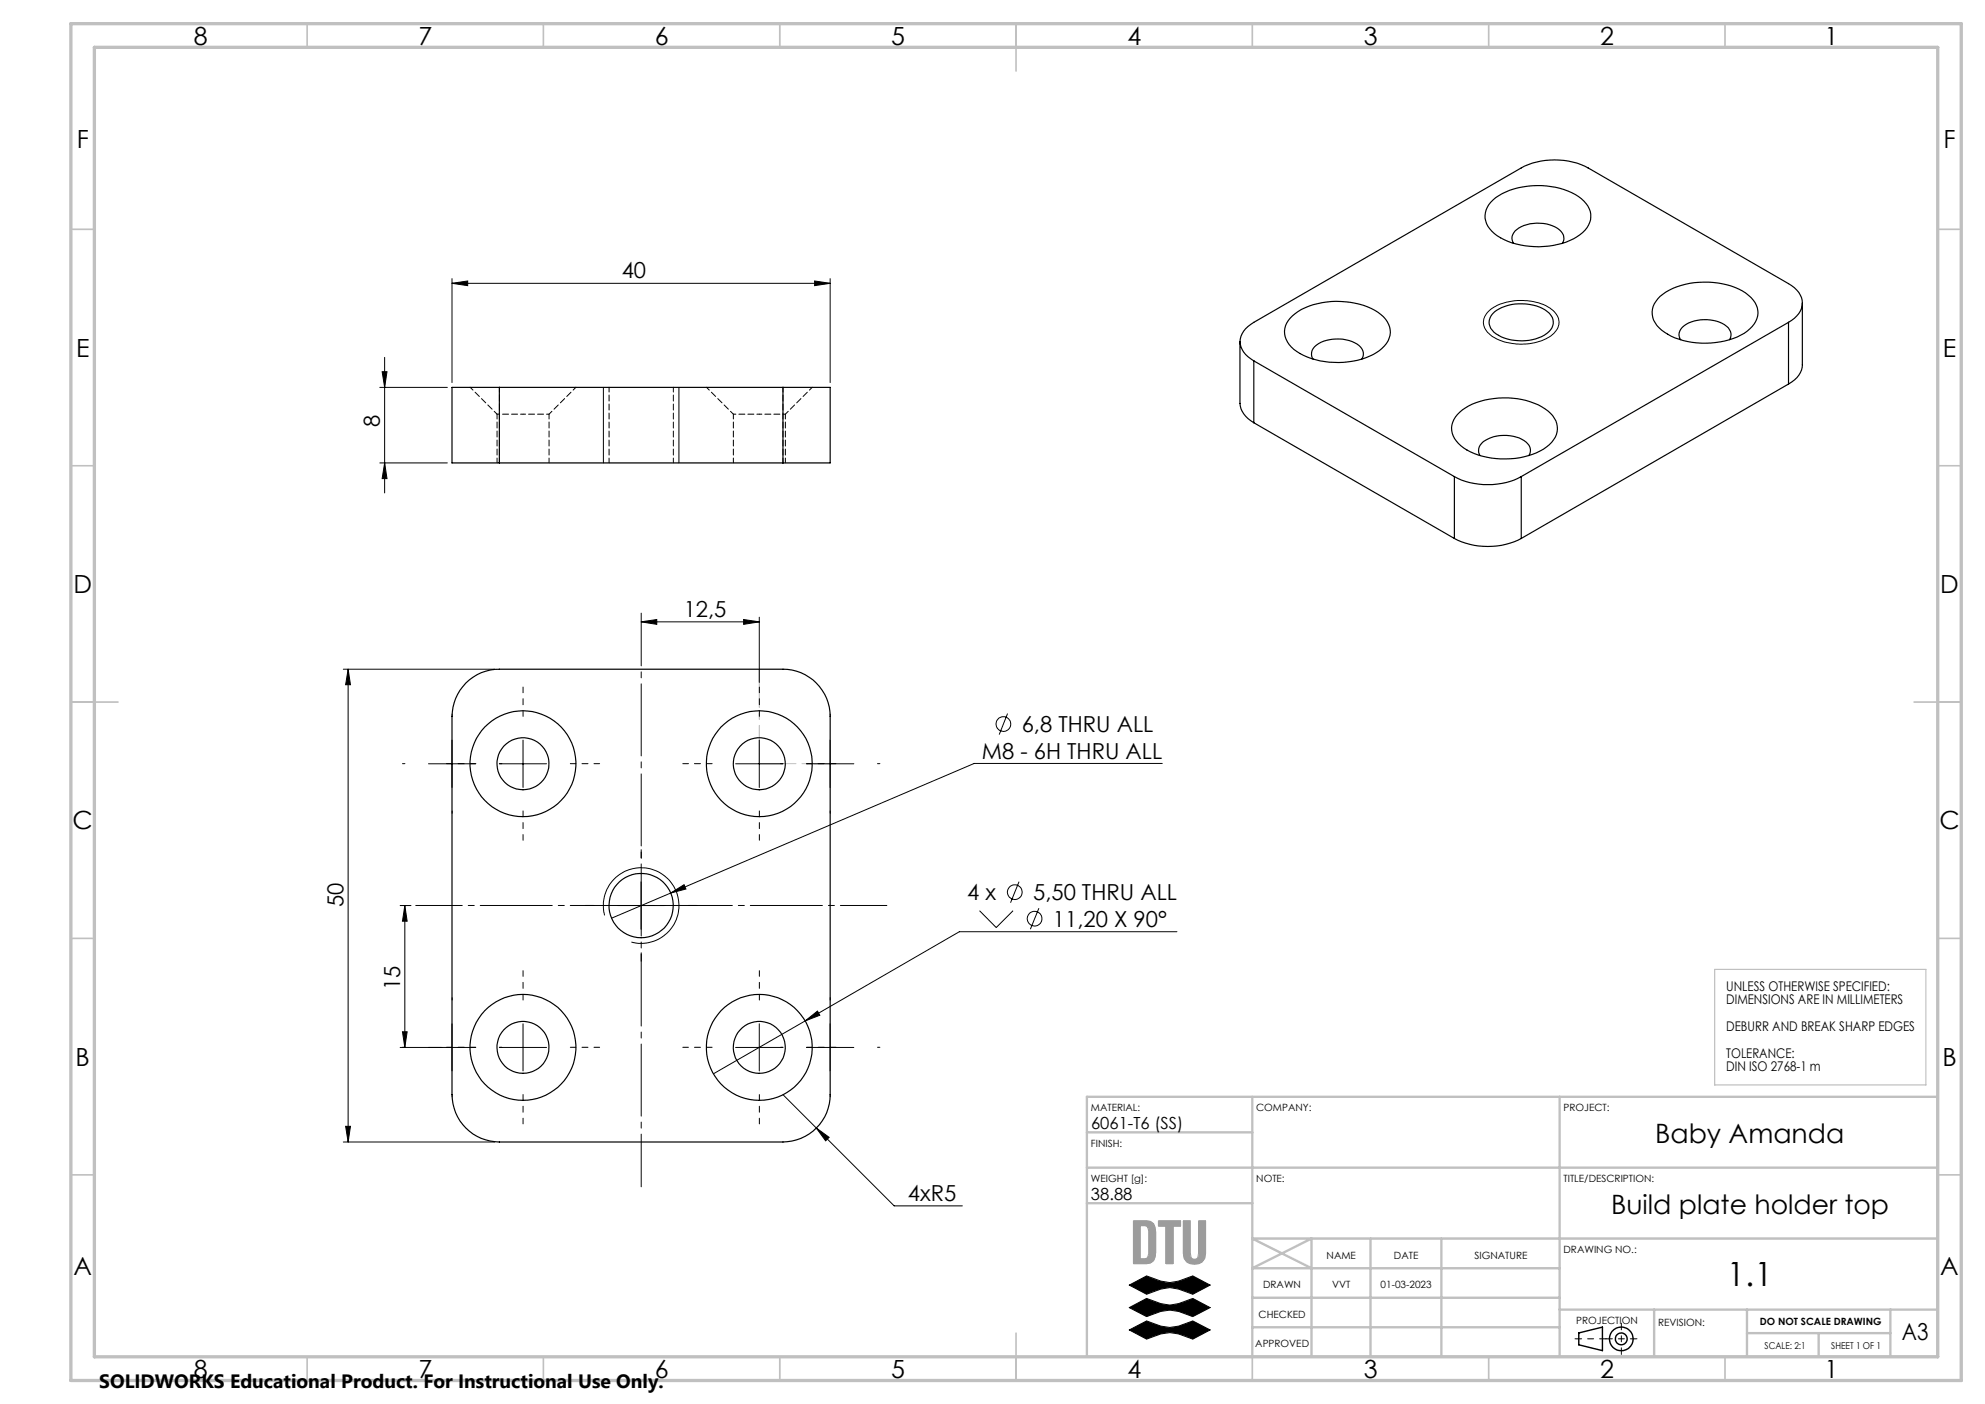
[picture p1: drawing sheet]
<svg xmlns="http://www.w3.org/2000/svg" width="420mm" height="297mm" viewBox="0 0 420 297" stroke-linecap="round" stroke-linejoin="round" font-family="sans-serif">
<path d="M238.9 271.8l3.7-1.9 3 1.1 1.9 .3 1.9-.3 3-1.1 3.6 1.9-3.6 2-3-1.1-1.9-.3-1.9 .3-3 1.1zM238.9 276.6l3.7-1.9 3 1.1 1.9 .3 1.9-.3 3-1.1 3.6 1.9-3.6 1.9a9.4 9.4 0 0 0-9.8 0zM238.9 281.3l3.7-1.9a9.4 9.4 0 0 0 9.8 0l3.6 1.9-3.6 2a9.4 9.4 0 0 0-9.8 0z" fill="none" stroke="#000" stroke-width=".21"/>
<g fill="none" stroke="#000" stroke-width=".3">
<path d="M334 282l5.1-1.3v5l-5.1-1.2z"/>
<circle cx="343" cy="283.2" r="1.25"/>
<circle cx="343.1" cy="283.2" r="2.5"/>
</g>
<path d="M239.9 258.3l2.7-.1 .8 .2 .7 .5 .3 .7 .1 1.1v4.2l-.1 1.1-.3 .7-.7 .5-.8 .1h-2.8zM241.3 259.3l1.3 .1 .5 1v4.7l-.2 .8-.3 .3-.3 .1h-1zM245.2 258.2l4.6 .1-.1 1.1h-1.5l-.1 7.9-1.4-.1v-7.8h-1.5zM250.4 258.3h1.4v6.7l.2 1a.88 .88 0 0 0 1.4 0l.2-1 .1-6.8 1.4 .1v6.8a2.4 2.4 0 0 1-1.9 2.4 2.4 2.4 0 0 1-2.7-1.3l-.1-1.1z" fill="none" stroke="#999" stroke-width=".21"/>
<path d="M343.1 279.9v6.6M333.3 283.2h6.6M346.4 283.2h-6.6" fill="none" stroke="#000" stroke-width=".21" stroke-dasharray="15.2 1.3 1.3 1.3" stroke-dashoffset="13.8"/>
<path d="M362.8 205.1h44.7v24.4h-44.7z" fill="none" stroke="#c0c0c0" stroke-width=".25"/>
<g fill="none" stroke="#c0c0c0" stroke-width=".35">
<path d="M65 5v5M115 5v5M165 5v5M215 5v10M265 5v5M315 5v5M365 5v5M15 48.5h5M410 48.5h5M15 98.5h5M410 98.5h5M15 148.5h10"/>
<path d="M405 148.5h10M15 198.5h5M410 198.5h5M15 248.5h5M410 248.5h5M65 287v5M115 287v5M165 287v5M215 282v10M265 287v5M315 287v5M365 287v5"/>
</g>
<g fill="none" stroke="#c0c0c0" stroke-width=".5">
<path d="M230 232h180v55h-180zM230 239.5h35M265 232v55M330 232v55M230 247h180M230 254.5h35M265 274.5h65M290 262v25M305 262v25M330 277h80M330 268.3h-65l12.5-6.3v25M350 277v10"/>
<path d="M369.6 277v10M400 277v10M410 262h-145l12.5 6.3M265 280.8h65M369.6 282h30.4M384.8 282v5"/>
</g>
<path d="M15 5h400v287h-400zM20 10h390v277h-390z" fill="none" stroke="#c0c0c0" stroke-width=".7"/>
<path d="M238.9 271.8l3.7 2a9.7 9.7 0 0 1 6.4-1.2l3.4 1.2 3.6-2-3.6-1.9a9.7 9.7 0 0 1-6.4 1.2l-3.4-1.2zM238.9 276.6l3.7 1.9a10.2 10.2 0 0 1 6.1-1.2l3.7 1.2 3.6-1.9-3.6-1.9a9.7 9.7 0 0 1-6.4 1.2l-3.4-1.2zM238.9 281.3l3.7 2a9.9 9.9 0 0 1 6.4-1.2l3.4 1.2 3.6-2-3.6-1.9a9.9 9.9 0 0 1-6.4 1.2l-3.4-1.2z" fill-rule="evenodd" fill="#000"/>
<path d="M241.3 259.3l1.3 .1 .5 .8v5.1l-.2 .6-.5 .4h-1.1zM239.9 258.2l-.1 9.1h2.8a1.97 1.97 0 0 0 1.9-2.4v-4.2a1.97 1.97 0 0 0-1.9-2.5zM245.2 258.2v1.2h1.5v7.8l1.4 .1 .1-7.9h1.5l.1-1.1zM250.4 258.2v6.9a2.32 2.32 0 0 0 3.3 2.2 2.09 2.09 0 0 0 1.4-2.2v-6.8l-1.4-.1-.2 7.6a.91 .91 0 0 1-1.2 .5 .91 .91 0 0 1-.5-1.2v-6.8z" fill-rule="evenodd" fill="#999"/>
<g fill="none" stroke="#000" stroke-width=".21">
<path d="M95.6 59.9l3.4-.5v1zM95.6 58.9v22M95.6 59.9h80M172.4 59.4l3.2 .5-3.2 .5zM175.6 58.9v22M80.9 78.6h1l-.5 3.3zM81.4 75.6v28.7M315.1 65.7a11.7 11.7 0 0 1 9.6-1.9 6.3 6.3 0 0 1 5.1 3.6 3.5 3.5 0 0 1-2.1 3.9 12.1 12.1 0 0 1-12.5-.6 3.1 3.1 0 0 1-.1-5zM80.4 97.9h14.3M80.4 81.9h14.3M81.4 97.9l.5 3.3h-1zM127.7 81.9v16"/>
<path d="M143.7 81.9v16M135.6 131.5l3.4-.4v1zM135.6 131.5h25.1M157.3 131.1l3.4 .4-3.4 .6zM160.7 130.6v13.8M72.6 141.6h32.1M73.7 141.6v100M73.7 141.6l.5 3.2h-1.1zM95.6 156.6v10M110.7 156.6v10M160.7 156.6v10M175.6 156.6v10"/>
<path d="M213.2 151l-1.8 4.4M90.7 161.6h9.9M105.7 161.6h9.9M155.6 161.6h10.1M170.6 161.6h10.1M245.9 161.5h-39.8l-64.2 27.4M84.7 191.6h2.3M85.7 191.6v30M85.7 191.6l.4 3.3h-.9zM127.9 193.6a8 8 0 0 1 7-10 8 8 0 0 1 8.7 8.6 8 8 0 0 1-10 7.1M130.7 191.6h10M135.6 186.5v10.1"/>
<path d="M141.9 188.9l2.8-1.8 .4 1zM141.9 188.9l-12.5 5.3M207.3 192.6l3.5 3.6 3.5-3.6M215.6 186.5l-1.8 4.5M219.8 192.1l-1.8 4.5M249 197.1h-46l-32.6 18.9M85.2 218.3h.9l-.4 3.3zM95.6 216.6v10M110.7 216.6v10M160.7 216.6v10M170.4 216l2.6-2.1 .5 .9zM170.4 216l-19.4 11.2"/>
<path d="M175.6 216.6v10M73.1 238.3h1.1l-.5 3.3zM84.7 221.6h15.9M105.7 221.6h9.9M155.6 221.6h10.1M165.7 231.6l7 7M170.6 221.6h10.1M172.7 238.6l2.7 2-.7 .7zM172.7 238.6l16.5 16.5h14.4M72.6 241.6h32.1"/>
<circle cx="212.3" cy="153.2" r="1.55"/>
<circle cx="214.7" cy="188.7" r="1.55"/>
<circle cx="218.9" cy="194.3" r="1.55"/>
</g>
<path d="M135.7 129.7v121.4" fill="none" stroke="#000" stroke-width=".21" stroke-dasharray="15.2 1.3 1.3 1.3" stroke-dashoffset="4.1"/>
<path d="M88 191.5h99.6" fill="none" stroke="#000" stroke-width=".21" stroke-dasharray="15.2 1.3 1.3 1.3" stroke-dashoffset="5.4"/>
<path d="M160.7 141.5v20M160.7 161.5v-20" fill="none" stroke="#c0c0c0" stroke-width=".21" stroke-dasharray="15.2 1.3 1.3 1.3" stroke-dashoffset="7.1"/>
<path d="M160.7 161.5h15" fill="none" stroke="#c0c0c0" stroke-width=".21" stroke-dasharray="15.2 1.3 1.3 1.3" stroke-dashoffset="7.5"/>
<g fill="none" stroke="#000" stroke-width=".21" stroke-dasharray="15.2 1.3 1.3 1.3">
<path d="M95.7 151.5v-.5M175.7 151.5v-.5M85.7 161.5h-.5M95.7 171.5v.5M105.7 161.5h.5M165.7 161.5h-.5M175.7 171.5v.5M185.7 161.5h.5M125.7 191.5h-1.8M135.7 181.5v-1.8M145.7 191.5h1.8M95.7 211.5v-.5"/>
<path d="M135.7 201.5v1.8M175.7 211.5v-.5M85.7 221.5h-.5M95.7 231.5v.5M105.7 221.5h.5M165.7 221.5h-.5M175.7 231.5v.5M185.7 221.5h.5"/>
</g>
<g fill="none" stroke="#000" stroke-width=".21" stroke-dasharray="15.2 1.3 1.3 1.3" stroke-dashoffset="14">
<path d="M110.7 151.5v-6.2M160.7 151.5v-6.2M100.7 161.5h-6.2M110.7 171.5v6.2M120.7 161.5h6.2M150.7 161.5h-6.2M160.7 171.5v6.2M170.7 161.5h6.2M110.7 211.5v-6.2M160.7 211.5v-6.2M100.7 221.5h-6.2M110.7 231.5v6.2"/>
<path d="M120.7 221.5h6.2M150.7 221.5h-6.2M160.7 231.5v6.2M170.7 221.5h6.2"/>
</g>
<g fill="#000">
<path d="M95.6 59.9l3.4-.5v1zM172.4 59.4l3.2 .5-3.2 .5zM172.7 238.6l2 2.7 .7-.7zM141.9 188.9l3.2-.8-.4-1zM170.4 216l3.1-1.2-.5-.9z"/>
<path d="M81.4 97.9l.5 3.3h-1zM80.9 78.6h1l-.5 3.3zM73.1 238.3h1.1l-.5 3.3zM73.7 141.6l.5 3.2h-1.1z"/>
<path d="M157.3 131.1l3.4 .4-3.4 .6zM135.6 131.5l3.4-.4v1z"/>
<path d="M85.7 191.6l.4 3.3h-.9zM85.2 218.3h.9l-.4 3.3z"/>
</g>
<g fill="none" stroke="#000" stroke-width=".25">
<path d="M315.4 42.8a13.5 13.5 0 0 1 9.8-3.5 14.2 14.2 0 0 1 9.9 3.2 4.4 4.4 0 0 1-.8 7.1 17 17 0 0 1-15.3 1.4 6.8 6.8 0 0 1-4.8-4.8 4.5 4.5 0 0 1 1.2-3.4zM320.2 51.5a2.26 2.26 0 0 1 1.2-3.3 8.3 8.3 0 0 1 8.6 .4 2.14 2.14 0 0 1 .6 2.9M262.4 72.2v13.1a5.2 5.2 0 0 0 2.9 4.1M265.3 76.3l42.4 24.5M265.3 76.3v13.1M273 67.3a13.8 13.8 0 0 1 10.7-3.5 12.9 12.9 0 0 1 9.5 3.8 4.2 4.2 0 0 1-.7 6.1 15.5 15.5 0 0 1-12.3 2.8 11.7 11.7 0 0 1-7.4-3.6 4.1 4.1 0 0 1 .2-5.6zM277.8 75.9a2.26 2.26 0 0 1 1.2-3.2 8.3 8.3 0 0 1 8.5 .4 2.08 2.08 0 0 1 .6 2.8M315.8 66.4a9.7 9.7 0 0 1 10-1.4 3.7 3.7 0 0 1 2.8 3.5 4.5 4.5 0 0 1-3.7 3.2 10.3 10.3 0 0 1-8.8-1.4 2.61 2.61 0 0 1-.3-3.9zM351.3 62.7a16.5 16.5 0 0 1 15-2.2 8.1 8.1 0 0 1 5.5 4.6 4.6 4.6 0 0 1-2.1 5 17 17 0 0 1-13.6 1.9 9.4 9.4 0 0 1-6.2-4.3 4.4 4.4 0 0 1 1.4-5zM355.6 71.9a2.2 2.2 0 0 1 1.2-3.3 8.1 8.1 0 0 1 8.9 .8 2.01 2.01 0 0 1 .2 2.5M378.4 68.2a4.5 4.5 0 0 0 2.8-5.2 5.9 5.9 0 0 0-2.8-3l-42.4-24.5a15.6 15.6 0 0 0-14.1 0l-56.6 32.7a4.8 4.8 0 0 0-2.9 4.6 5.2 5.2 0 0 0 2.9 3.5M378.4 68.2l-56.5 32.6"/>
<path d="M378.4 68.2v13M381.4 64.1v13a4.9 4.9 0 0 1-3 4.1M105.7 81.9h-10.1v16h10.1M105.7 81.9v16M105.7 97.9h60M105.7 81.9h60M165.7 81.9h9.9v16h-9.9M165.7 81.9v16M265.3 89.4l42.4 24.5M308.4 87.7a13.5 13.5 0 0 1 9.7-3.5 14.3 14.3 0 0 1 10 3.3 4.3 4.3 0 0 1-.3 6.6 16 16 0 0 1-13.2 2.6 9.7 9.7 0 0 1-7.1-4.5 4 4 0 0 1 .9-4.5zM313.2 96.4a2.44 2.44 0 0 1 1.7-3.6 7.9 7.9 0 0 1 8.4 1.1 1.99 1.99 0 0 1 .2 2.5M378.4 81.2l-56.5 32.7"/>
<path d="M307.7 100.8a15.6 15.6 0 0 0 14.2 0M307.7 113.9a15.6 15.6 0 0 0 14.2 0M307.7 100.8v13.1M321.9 100.8v13.1M98.6 144.5a9.8 9.8 0 0 1 7.1-2.9h60a10 10 0 0 1 9.9 9.9v80.1a10.1 10.1 0 0 1-9.9 10h-60a10.1 10.1 0 0 1-10.1-10v-80.1a10.2 10.2 0 0 1 3-7z"/>
<circle cx="110.7" cy="161.6" r="11.2"/>
<circle cx="110.7" cy="161.6" r="5.5"/>
<circle cx="160.6" cy="161.6" r="5.5"/>
<circle cx="160.7" cy="161.5" r="11.2"/>
<circle cx="135.7" cy="191.6" r="6.8"/>
<circle cx="110.7" cy="221.6" r="11.2"/>
<circle cx="110.7" cy="221.5" r="5.5"/>
<circle cx="160.6" cy="221.5" r="5.5"/>
<circle cx="160.7" cy="221.6" r="11.2"/>
</g>
<path d="M105.2 87.6h5.5M110.7 87.6h5.5M155.2 87.6h5.5M160.7 87.6h5.5" fill="none" stroke="#000" stroke-width=".21" stroke-dasharray="1.3 .6" stroke-dashoffset=".7"/>
<path d="M105.7 97.9v-16M128.9 81.9v16M142.5 97.9v-16M165.7 81.9v16" fill="none" stroke="#000" stroke-width=".21" stroke-dasharray="1.3 .6" stroke-dashoffset=".3"/>
<path d="M99.5 81.9l5.7 5.7M116.2 87.6l5.7-5.7M149.5 81.9l5.7 5.7M166.2 87.6l5.7-5.7" fill="none" stroke="#000" stroke-width=".21" stroke-dasharray="1.3 .6" stroke-dashoffset=".4"/>
<path d="M105.2 87.6v10.3M116.2 97.9v-10.3M155.2 87.6v10.3M166.2 97.9v-10.3" fill="none" stroke="#000" stroke-width=".21" stroke-dasharray="1.3 .6" stroke-dashoffset=".2"/>
<text font-size="7.1" x="365.3" y="272.1">1.1</text>
<g font-size="5.6">
<text x="350.2" y="241.7">Baby Amanda</text>
<text x="340.9" y="256.7">Build plate holder top</text>
</g>
<g font-size="5.3">
<text x="41" y="9.5">8</text>
<text x="88.5" y="9.5">7</text>
<text x="138.5" y="9.5">6</text>
<text x="188.5" y="9.5">5</text>
<text x="238.5" y="9.5">4</text>
<text x="288.5" y="9.5">3</text>
<text x="338.5" y="9.5">2</text>
<text x="386" y="9.5">1</text>
<text x="16.2" y="31.3">F</text>
<text x="411.2" y="31.3">F</text>
<text x="16.1" y="75.5">E</text>
<text x="411.1" y="75.5">E</text>
<text x="15.5" y="125.5">D</text>
<text x="410.5" y="125.5">D</text>
<text x="15.4" y="175.5">C</text>
<text x="410.4" y="175.5">C</text>
<text x="16" y="225.5">B</text>
<text x="411" y="225.5">B</text>
<text x="15.5" y="269.8">A</text>
<text x="410.5" y="269.8">A</text>
<text x="41" y="291.5">8</text>
<text x="88.5" y="291.5">7</text>
<text x="138.5" y="291.5">6</text>
<text x="188.5" y="291.5">5</text>
<text x="238.5" y="291.5">4</text>
<text x="288.5" y="291.5">3</text>
<text x="338.5" y="291.5">2</text>
<text x="386" y="291.5">1</text>
</g>
<text font-size="4.9" x="402.4" y="283.5">A3</text>
<g font-size="4.7">
<text x="131.6" y="58.9">40</text>
<text x="80.4" y="90.4" transform="rotate(-90 80.4 90.4)">8</text>
<text x="144.7" y="130.5">12,5</text>
<text x="216.2" y="154.9">6,8 THRU ALL</text>
<text x="207.7" y="160.5">M8 - 6H THRU ALL</text>
<text x="72.7" y="191.8" transform="rotate(-90 72.7 191.8)">50</text>
<text x="204.6" y="190.4">4 x</text>
<text x="218.6" y="190.4">5,50 THRU ALL</text>
<text x="222.8" y="196">11,20 X 90°</text>
<text x="84.7" y="209.5" transform="rotate(-90 84.7 209.5)">15</text>
<text x="192.1" y="254.1">4xR5</text>
</g>
<text font-size="4.1" x="21" y="293.7">SOLIDWORKS Educational Product. For Instructional Use Only.</text>
<g font-size="3.5">
<text x="230.8" y="238.8">6061-T6 (SS)</text>
<text x="230.8" y="253.8">38.88</text>
</g>
<g font-size="2.8">
<text x="365.3" y="209.6">UNLESS OTHERWISE SPECIFIED:</text>
<text x="365.3" y="212.4">DIMENSIONS ARE IN MILLIMETERS</text>
<text x="365.3" y="218.1">DEBURR AND BREAK SHARP EDGES</text>
<text x="365.3" y="223.7">TOLERANCE:</text>
<text x="365.3" y="226.6">DIN ISO 2768-1 m</text>
</g>
<g font-size="2.1">
<text x="230.8" y="235">MATERIAL:</text>
<text x="265.8" y="235.1">COMPANY:</text>
<text x="330.8" y="235">PROJECT:</text>
<text x="230.8" y="242.6">FINISH:</text>
<text x="230.8" y="250.1">WEIGHT [g]:</text>
<text x="265.8" y="250">NOTE:</text>
<text x="330.8" y="250">TITLE/DESCRIPTION:</text>
<text x="280.7" y="266.3">NAME</text>
<text x="294.9" y="266.3">DATE</text>
<text x="312" y="266.3">SIGNATURE</text>
<text x="330.8" y="265">DRAWING NO.:</text>
<text x="267.3" y="272.5">DRAWN</text>
<text x="281.8" y="272.5">VVT</text>
<text x="292.1" y="272.5">01-03-2023</text>
<text x="266.3" y="278.8">CHECKED</text>
<text x="333.5" y="280">PROJECTION</text>
<text x="350.8" y="280.5">REVISION:</text>
<text x="372.4" y="280.4">DO NOT SCALE DRAWING</text>
<text x="265.6" y="285">APPROVED</text>
</g>
<g font-size="2">
<text x="373.4" y="285.4">SCALE: 2:1</text>
<text x="387.5" y="285.4">SHEET 1 OF 1</text>
</g>
</svg>
